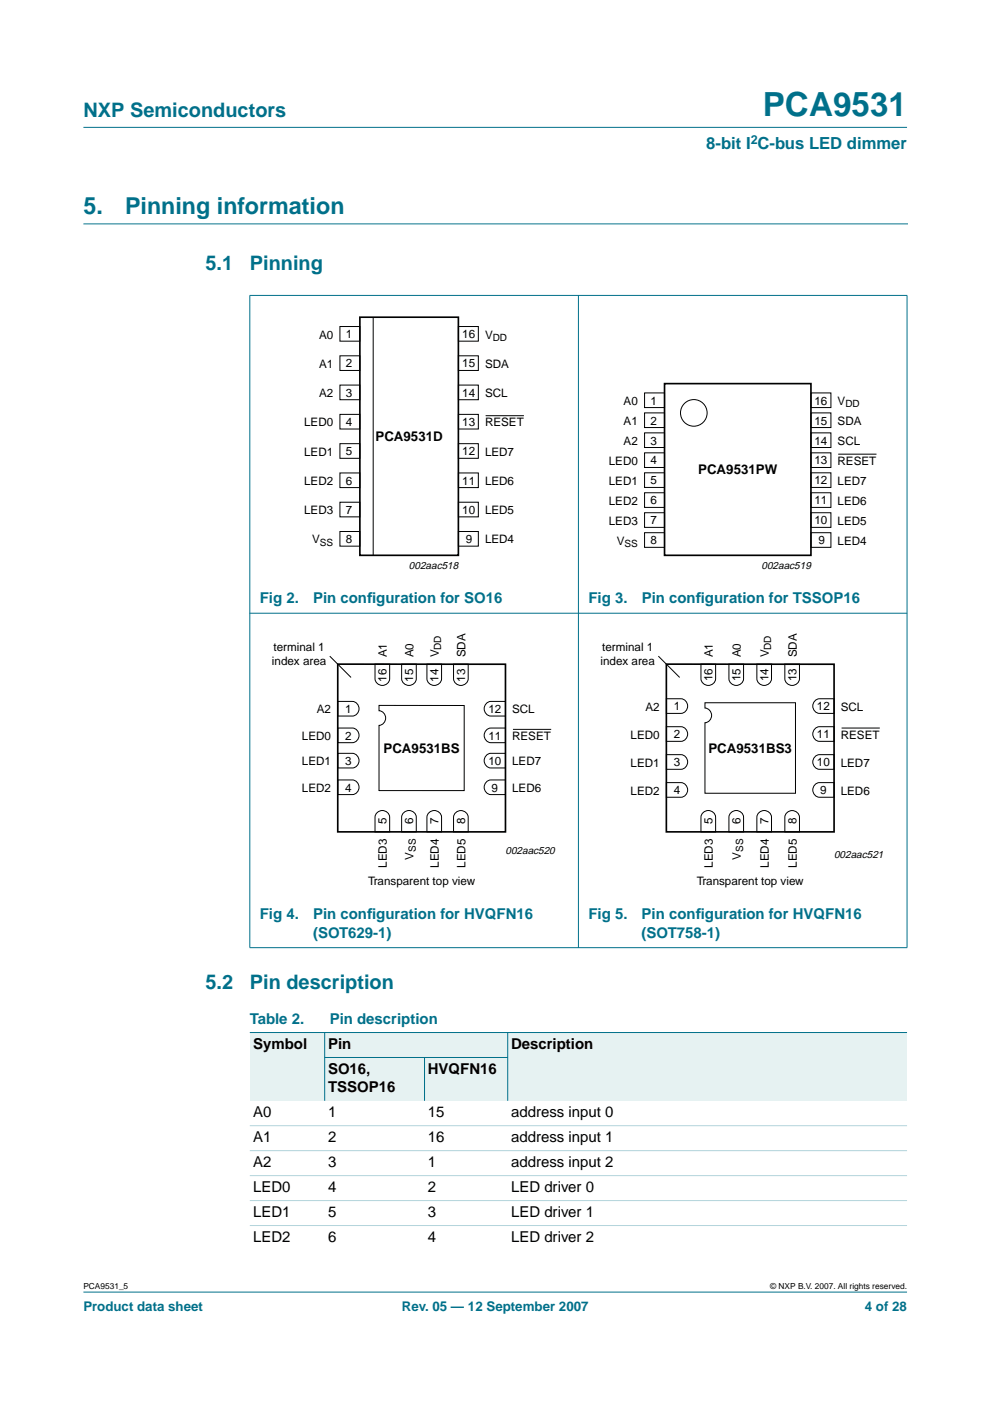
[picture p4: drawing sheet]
<svg xmlns="http://www.w3.org/2000/svg" width="210mm" height="297mm" viewBox="0 0 210 297" stroke-linecap="round" stroke-linejoin="round" font-family="sans-serif">
<g fill="#00708a" stroke="#00708a" stroke-width=".21">
<path d="M17.7 273.9h174.6z"/>
<path d="M17.7 27h174.6z"/>
<path d="M53 62.7v138.2z"/>
<path d="M122.6 62.6v138.4z"/>
<path d="M192.3 62.7v138.2z"/>
<path d="M52.9 62.6h139.5z"/>
<path d="M52.9 130h139.5z"/>
<path d="M52.9 200.9h139.5z"/>
</g>
<path d="M17.7 47.5h174.7" fill="none" stroke="#00708a" stroke-width=".21"/>
<g fill="none" stroke="#000" stroke-width=".21">
<path d="M72.1 69.2h4.2v3.1h-4.2zM72.1 75.4h4.2v3.1h-4.2zM79.1 67.3v50.5M97.2 69.2h4.2v3.1h-4.2zM97.2 75.4h4.2v3.1h-4.2zM72.1 81.6h4.2v3.2h-4.2zM72.1 87.9h4.2v3.1h-4.2zM72.1 94.1h4.2v3.1h-4.2zM97.2 94.1h4.2v3.1h-4.2zM97.2 81.6h4.2v3.2h-4.2zM97.2 87.9h4.2v3.1h-4.2zM103 88.1h8.1"/>
<path d="M136.7 83.3h4.2v3.1h-4.2zM136.7 87.5h4.2v3.1h-4.2zM136.7 91.8h4.2v3.1h-4.2zM136.7 96h4.2v3.1h-4.2zM171.9 91.8h4.3v3.1h-4.3zM171.9 96h4.3v3.1h-4.3zM171.9 83.3h4.3v3.1h-4.3zM171.9 87.5h4.3v3.1h-4.3zM177.7 96.3h8.1M72.1 100.3h4.2v3.1h-4.2zM72.1 106.5h4.2v3.1h-4.2zM72.1 112.7h4.2v3.1h-4.2z"/>
<path d="M97.2 106.5h4.2v3.1h-4.2zM97.2 112.7h4.2v3.1h-4.2zM97.2 100.3h4.2v3.1h-4.2zM136.7 100.2h4.2v3.1h-4.2zM136.7 104.5h4.2v3.1h-4.2zM136.7 108.7h4.2v3.1h-4.2zM136.7 112.9h4.2v3.1h-4.2zM171.9 108.7h4.3v3.1h-4.3zM171.9 112.9h4.3v3.1h-4.3zM171.9 100.2h4.3v3.1h-4.3zM171.9 104.5h4.3v3.1h-4.3zM69.9 139.1l4.5 4.5"/>
<path d="M139.6 139.1l4.5 4.5M71.6 159.7h3.1a1.56 1.56 0 0 1 1.4 1.6 1.56 1.56 0 0 1-1.4 1.5h-3.1zM71.6 154.4h3.1a1.56 1.56 0 0 1 1.4 1.5 1.56 1.56 0 0 1-1.4 1.6h-3.1zM71.6 148.7h3.1a1.56 1.56 0 0 1 1.4 1.6 1.56 1.56 0 0 1-1.4 1.5h-3.1zM79.5 140.8h3.1v3.1a1.56 1.56 0 0 1-1.5 1.4 1.56 1.56 0 0 1-1.6-1.4zM80.4 149.6h18v18h-18v-13.8a1.56 1.56 0 0 0 1.4-1.6 1.56 1.56 0 0 0-1.4-1.5zM85.2 140.8h3.1v3.1a1.56 1.56 0 0 1-1.6 1.4 1.56 1.56 0 0 1-1.5-1.4zM90.5 140.8h3.1v3.1a1.56 1.56 0 0 1-1.5 1.4 1.56 1.56 0 0 1-1.6-1.4zM96.2 140.8h3.1v3.1a1.56 1.56 0 0 1-1.6 1.4 1.56 1.56 0 0 1-1.5-1.4zM103.2 154.7l.9-.3h3.1v3.1h-3.1a1.57 1.57 0 0 1-1.4-1.2 1.57 1.57 0 0 1 .5-1.6zM103.2 149l.9-.3h3.1v3.1h-3.1a1.57 1.57 0 0 1-1.4-1.1 1.57 1.57 0 0 1 .5-1.7zM108.8 154.6h8.1"/>
<path d="M141.3 154.1h3.1a1.56 1.56 0 0 1 1.4 1.5 1.56 1.56 0 0 1-1.4 1.6h-3.1zM141.3 148.1h3.1a1.56 1.56 0 0 1 1.4 1.6 1.56 1.56 0 0 1-1.4 1.6h-3.1zM148.6 140.8h3.1v3.1a1.56 1.56 0 0 1-1.5 1.4 1.56 1.56 0 0 1-1.6-1.4zM149.5 149h19.2v19.2h-19.2v-15a1.56 1.56 0 0 0 1.4-1.5 1.56 1.56 0 0 0-1.4-1.6zM154.5 140.8h3.2v3.1a1.56 1.56 0 0 1-1.6 1.4 1.56 1.56 0 0 1-1.6-1.4zM160.5 140.8h3.1v3.1a1.56 1.56 0 0 1-1.6 1.4 1.56 1.56 0 0 1-1.5-1.4zM166.4 140.8h3.1v3.1a1.56 1.56 0 0 1-1.5 1.4 1.56 1.56 0 0 1-1.6-1.4zM172.9 148.5l.8-.4h3.1v3.2h-3.1a1.57 1.57 0 0 1-1.3-1.2 1.57 1.57 0 0 1 .5-1.6zM172.9 154.4l.8-.3h3.1v3.1h-3.1a1.57 1.57 0 0 1-1.3-1.1 1.57 1.57 0 0 1 .5-1.7zM178.4 154.4h8.1M71.6 165.4h3.1a1.56 1.56 0 0 1 1.4 1.5 1.56 1.56 0 0 1-1.4 1.6h-3.1zM79.8 172.4a1.57 1.57 0 0 1 1.7-.5 1.57 1.57 0 0 1 1.1 1.4v3.1h-3.1v-3.1z"/>
<path d="M85.5 172.4a1.57 1.57 0 0 1 1.6-.5 1.57 1.57 0 0 1 1.2 1.4v3.1h-3.1v-3.1zM90.8 172.4a1.57 1.57 0 0 1 1.7-.5 1.57 1.57 0 0 1 1.1 1.4v3.1h-3.1v-3.1zM96.5 172.4a1.57 1.57 0 0 1 1.7-.5 1.57 1.57 0 0 1 1.1 1.4v3.1h-3.1v-3.1zM103.2 165.7l.9-.3h3.1v3.1h-3.1a1.57 1.57 0 0 1-1.4-1.1 1.57 1.57 0 0 1 .5-1.7zM103.2 160l.9-.3h3.1v3.1h-3.1a1.57 1.57 0 0 1-1.4-1.1 1.57 1.57 0 0 1 .5-1.7zM141.3 165.9h3.1a1.56 1.56 0 0 1 1.4 1.6 1.56 1.56 0 0 1-1.4 1.5h-3.1zM141.3 160h3.1a1.56 1.56 0 0 1 1.4 1.6 1.56 1.56 0 0 1-1.4 1.5h-3.1zM148.9 172.4a1.57 1.57 0 0 1 1.7-.5 1.57 1.57 0 0 1 1.1 1.4v3.1h-3.1v-3.1zM154.9 172.4a1.57 1.57 0 0 1 1.6-.5 1.57 1.57 0 0 1 1.2 1.4v3.1h-3.2v-3.1zM160.8 172.4a1.57 1.57 0 0 1 1.7-.5 1.57 1.57 0 0 1 1.1 1.4v3.1h-3.1v-3.1zM166.7 172.4a1.57 1.57 0 0 1 1.7-.5 1.57 1.57 0 0 1 1.1 1.4v3.1h-3.1v-3.1zM172.9 166.3l.8-.4h3.1v3.1h-3.1a1.57 1.57 0 0 1-1.3-1.1 1.57 1.57 0 0 1 .5-1.6z"/>
<path d="M172.9 160.3l.8-.3h3.1v3.1h-3.1a1.57 1.57 0 0 1-1.3-1.1 1.57 1.57 0 0 1 .5-1.7z"/>
<circle cx="147.1" cy="87.5" r="2.82"/>
</g>
<path d="M76.3 67.3h20.9v50.4h-20.9zM140.9 81.3h31v36.4h-31zM71.6 140.8h35.6v35.6h-35.6zM141.3 140.8h35.5v35.6h-35.5z" fill="none" stroke="#000" stroke-width=".35"/>
<g fill="#e6f2f2">
<path d="M53 218.9h15.8v14.5h-15.8z" fill-rule="evenodd"/>
<path d="M68.8 218.9h38.8v5.3h-38.8z" fill-rule="evenodd"/>
<path d="M107.6 218.9h84.7v14.5h-84.7z" fill-rule="evenodd"/>
<path d="M68.8 224.2h21.2v9.2h-21.2z" fill-rule="evenodd"/>
<path d="M90 224.2h17.6v9.2h-17.6z" fill-rule="evenodd"/>
</g>
<g fill="#00708a" stroke="#00708a" stroke-width=".21">
<path d="M68.8 218.9v14.5z"/>
<path d="M90 224.2v9.2z"/>
<path d="M107.6 218.9v14.5z"/>
<path d="M53 218.9h139.3z"/>
<path d="M68.8 224.2h38.9z"/>
</g>
<g fill="#b3d4db" stroke="#b3d4db" stroke-width=".21">
<path d="M53 238.7h139.3z"/>
<path d="M53 244h139.3z"/>
<path d="M53 249.3h139.3z"/>
<path d="M53 254.5h139.3z"/>
<path d="M53 259.8h139.3z"/>
</g>
<text font-size="7.1" fill="#00708a" x="161.7" y="24.7">PCA9531</text>
<g font-size="4.9" fill="#00708a">
<text x="17.7" y="45.5">5.</text>
<text x="26.5" y="45.5">Pinning information</text>
</g>
<g font-size="4.2" fill="#00708a">
<text x="17.7" y="24.9">NXP Semiconductors</text>
<text x="43.6" y="57.3">5.1</text>
<text x="53" y="57.3">Pinning</text>
<text x="43.6" y="209.7">5.2</text>
<text x="53" y="209.7">Pin description</text>
</g>
<text font-size="3.5" fill="#00708a" x="149.8" y="31.6">8-bit I C-bus LED dimmer</text>
<g font-size="3.2" fill="#00708a">
<text x="55.1" y="127.9">Fig 2.</text>
<text x="66.4" y="127.9">Pin conf</text>
<text x="77.8" y="127.9">iguration for SO16</text>
<text x="124.8" y="127.9">Fig 3.</text>
<text x="136.1" y="127.9">Pin conf</text>
<text x="147.5" y="127.9">iguration for TSSOP16</text>
<text x="55.1" y="194.9">Fig 4.</text>
<text x="66.4" y="194.9">Pin conf</text>
<text x="77.8" y="194.9">iguration for HVQFN16</text>
<text x="124.8" y="194.9">Fig 5.</text>
<text x="136" y="194.9">Pin conf</text>
<text x="147.5" y="194.9">iguration for HVQFN16</text>
<text x="66.4" y="198.8">(SOT629-1)</text>
<text x="136" y="198.8">(SOT758-1)</text>
<text x="53" y="217.2">Table 2.</text>
<text x="69.9" y="217.2">Pin description</text>
</g>
<g font-size="3.2">
<text x="53.7" y="222.4">Symbol</text>
<text x="69.5" y="222.4">Pin</text>
<text x="69.5" y="227.7">SO16,</text>
<text x="90.7" y="227.7">HVQFN16</text>
<text x="108.4" y="222.4">Description</text>
<text x="69.5" y="231.6">TSSOP16</text>
<text x="53.7" y="236.9">A0</text>
<text x="69.5" y="236.9">1</text>
<text x="90.7" y="236.9">15</text>
<text x="108.4" y="236.9">address input 0</text>
<text x="53.7" y="242.2">A1</text>
<text x="69.5" y="242.2">2</text>
<text x="90.7" y="242.2">16</text>
<text x="108.4" y="242.2">address input 1</text>
<text x="53.7" y="247.5">A2</text>
<text x="69.5" y="247.5">3</text>
<text x="90.7" y="247.5">1</text>
<text x="108.4" y="247.5">address input 2</text>
<text x="53.7" y="252.8">LED0</text>
<text x="69.5" y="252.8">4</text>
<text x="90.7" y="252.8">2</text>
<text x="108.4" y="252.8">LED driver 0</text>
<text x="53.7" y="258.1">LED1</text>
<text x="53.7" y="263.4">LED2</text>
<text x="69.5" y="258.1">5</text>
<text x="69.5" y="263.4">6</text>
<text x="90.7" y="258.1">3</text>
<text x="90.7" y="263.4">4</text>
<text x="108.4" y="258.1">LED driver 1</text>
<text x="108.4" y="263.4">LED driver 2</text>
</g>
<g font-size="2.8">
<text x="79.6" y="93.5">PCA9531D</text>
<text x="148" y="100.5">PCA9531PW</text>
<text x="81.3" y="159.7">PCA9531BS</text>
<text x="150.2" y="159.7">PCA9531BS3</text>
</g>
<g font-size="2.8" fill="#00708a">
<text x="17.7" y="278">Product data sheet</text>
<text x="85.2" y="278">Rev. 05 — 12 September 2007</text>
<text x="183.4" y="278">4 of 28</text>
</g>
<text font-size="2.6" fill="#00708a" x="159.2" y="30.5">2</text>
<g font-size="2.5">
<text x="67.6" y="71.8">A0</text>
<text x="73.4" y="71.7">1</text>
<text x="98" y="71.7">16</text>
<text x="102.8" y="71.8">V</text>
<text x="67.6" y="78">A1</text>
<text x="73.4" y="77.9">2</text>
<text x="98" y="77.9">15</text>
<text x="102.8" y="78">SDA</text>
<text x="67.6" y="84.2">A2</text>
<text x="73.4" y="84.1">3</text>
<text x="98" y="84.1">14</text>
<text x="102.8" y="84.2">SCL</text>
<text x="132.2" y="85.8">A0</text>
<text x="138" y="85.8">1</text>
<text x="172.7" y="85.8">16</text>
<text x="177.6" y="85.8">V</text>
<text x="64.5" y="90.4">LED0</text>
<text x="73.4" y="90.3">4</text>
<text x="98" y="90.3">13</text>
<text x="102.8" y="90.4">RESET</text>
<text x="132.2" y="90.1">A1</text>
<text x="132.2" y="94.3">A2</text>
<text x="138" y="90">2</text>
<text x="138" y="94.2">3</text>
<text x="172.7" y="94.2">14</text>
<text x="172.7" y="90">15</text>
<text x="177.6" y="90.1">SDA</text>
<text x="177.6" y="94.3">SCL</text>
<text x="64.5" y="96.6">LED1</text>
<text x="73.4" y="96.5">5</text>
<text x="98" y="96.5">12</text>
<text x="102.8" y="96.6">LED7</text>
<text x="129.1" y="98.5">LED0</text>
<text x="138" y="98.5">4</text>
<text x="172.7" y="98.5">13</text>
<text x="177.6" y="98.5">RESET</text>
<text x="64.5" y="102.8">LED2</text>
<text x="73.4" y="102.7">6</text>
<text x="98" y="102.7">11</text>
<text x="102.8" y="102.8">LED6</text>
<text x="129.1" y="102.8">LED1</text>
<text x="129.1" y="107">LED2</text>
<text x="138" y="102.7">5</text>
<text x="138" y="106.9">6</text>
<text x="172.7" y="102.7">12</text>
<text x="172.7" y="106.9">11</text>
<text x="177.6" y="102.8">LED7</text>
<text x="177.6" y="107">LED6</text>
<text x="64.5" y="109">LED3</text>
<text x="73.4" y="109">7</text>
<text x="98" y="109">10</text>
<text x="102.8" y="109">LED5</text>
<text x="129.1" y="111.2">LED3</text>
<text x="138" y="111.2">7</text>
<text x="172.7" y="111.2">10</text>
<text x="177.6" y="111.2">LED5</text>
<text x="66.2" y="115.2">V</text>
<text x="73.4" y="115.2">8</text>
<text x="98.8" y="115.2">9</text>
<text x="102.8" y="115.2">LED4</text>
<text x="130.8" y="115.5">V</text>
<text x="138" y="115.4">8</text>
<text x="173.5" y="115.4">9</text>
<text x="177.6" y="115.5">LED4</text>
<text x="58" y="138">terminal 1</text>
<text x="127.7" y="138">terminal 1</text>
<text x="57.7" y="141">index area</text>
<text x="82.1" y="139.4" transform="rotate(-90 82.1 139.4)">A1</text>
<text x="87.7" y="139.4" transform="rotate(-90 87.7 139.4)">A0</text>
<text x="93.1" y="139.4" transform="rotate(-90 93.1 139.4)">V</text>
<text x="98.7" y="139.4" transform="rotate(-90 98.7 139.4)">SDA</text>
<text x="127.3" y="141">index area</text>
<text x="151.2" y="139.4" transform="rotate(-90 151.2 139.4)">A1</text>
<text x="157.1" y="139.4" transform="rotate(-90 157.1 139.4)">A0</text>
<text x="163" y="139.4" transform="rotate(-90 163 139.4)">V</text>
<text x="168.9" y="139.4" transform="rotate(-90 168.9 139.4)">SDA</text>
<text x="82" y="144.5" transform="rotate(-90 82 144.5)">16</text>
<text x="87.6" y="144.5" transform="rotate(-90 87.6 144.5)">15</text>
<text x="93" y="144.5" transform="rotate(-90 93 144.5)">14</text>
<text x="98.6" y="144.5" transform="rotate(-90 98.6 144.5)">13</text>
<text x="151.1" y="144.4" transform="rotate(-90 151.1 144.4)">16</text>
<text x="157" y="144.4" transform="rotate(-90 157 144.4)">15</text>
<text x="162.9" y="144.4" transform="rotate(-90 162.9 144.4)">14</text>
<text x="168.9" y="144.4" transform="rotate(-90 168.9 144.4)">13</text>
<text x="67.2" y="151.3">A2</text>
<text x="73.2" y="151.2">1</text>
<text x="103.5" y="151.2">12</text>
<text x="108.6" y="151.3">SCL</text>
<text x="136.9" y="150.7">A2</text>
<text x="142.9" y="150.6">1</text>
<text x="173.2" y="150.6">12</text>
<text x="178.3" y="150.7">SCL</text>
<text x="64" y="156.9">LED0</text>
<text x="73.2" y="156.8">2</text>
<text x="103.5" y="156.8">11</text>
<text x="108.6" y="156.9">RESET</text>
<text x="133.7" y="156.6">LED0</text>
<text x="142.9" y="156.5">2</text>
<text x="173.2" y="156.5">11</text>
<text x="178.3" y="156.6">RESET</text>
<text x="64" y="167.9">LED2</text>
<text x="64" y="162.3">LED1</text>
<text x="73.2" y="167.8">4</text>
<text x="73.2" y="162.2">3</text>
<text x="103.5" y="162.2">10</text>
<text x="104.2" y="167.8">9</text>
<text x="108.6" y="162.3">LED7</text>
<text x="108.6" y="167.9">LED6</text>
<text x="133.7" y="162.5">LED1</text>
<text x="142.9" y="162.5">3</text>
<text x="173.2" y="162.5">10</text>
<text x="178.3" y="162.5">LED7</text>
<text x="133.7" y="168.5">LED2</text>
<text x="142.9" y="168.4">4</text>
<text x="173.9" y="168.4">9</text>
<text x="178.3" y="168.5">LED6</text>
<text x="82" y="174.8" transform="rotate(-90 82 174.8)">5</text>
<text x="87.6" y="174.8" transform="rotate(-90 87.6 174.8)">6</text>
<text x="93" y="174.8" transform="rotate(-90 93 174.8)">7</text>
<text x="98.6" y="174.8" transform="rotate(-90 98.6 174.8)">8</text>
<text x="151.1" y="174.8" transform="rotate(-90 151.1 174.8)">5</text>
<text x="157" y="174.8" transform="rotate(-90 157 174.8)">6</text>
<text x="162.9" y="174.8" transform="rotate(-90 162.9 174.8)">7</text>
<text x="168.9" y="174.8" transform="rotate(-90 168.9 174.8)">8</text>
<text x="82.1" y="184" transform="rotate(-90 82.1 184)">LED3</text>
<text x="87.7" y="182.3" transform="rotate(-90 87.7 182.3)">V</text>
<text x="93.1" y="184" transform="rotate(-90 93.1 184)">LED4</text>
<text x="98.7" y="184" transform="rotate(-90 98.7 184)">LED5</text>
<text x="151.2" y="184" transform="rotate(-90 151.2 184)">LED3</text>
<text x="157.1" y="182.3" transform="rotate(-90 157.1 182.3)">V</text>
<text x="163" y="184" transform="rotate(-90 163 184)">LED4</text>
<text x="168.9" y="184" transform="rotate(-90 168.9 184)">LED5</text>
<text x="78" y="187.7">Transparent top view</text>
<text x="147.7" y="187.7">Transparent top view</text>
</g>
<g font-size="2.2">
<text x="86.7" y="120.6">002aac518</text>
<text x="161.5" y="120.6">002aac519</text>
<text x="107.2" y="181.2">002aac520</text>
<text x="176.8" y="182">002aac521</text>
</g>
<g font-size="2.1">
<text x="104.5" y="72.3">DD</text>
<text x="179.2" y="86.3">DD</text>
<text x="67.8" y="115.7">SS</text>
<text x="132.4" y="116">SS</text>
<text x="93.6" y="137.8" transform="rotate(-90 93.6 137.8)">DD</text>
<text x="163.5" y="137.8" transform="rotate(-90 163.5 137.8)">DD</text>
<text x="88.2" y="180.6" transform="rotate(-90 88.2 180.6)">SS</text>
<text x="157.6" y="180.6" transform="rotate(-90 157.6 180.6)">SS</text>
</g>
<g font-size="1.8">
<text x="17.7" y="273.4">PCA9531_5</text>
<text x="163.3" y="273.4">© NXP B.V. 2007. All rights reserved.</text>
</g>
</svg>
